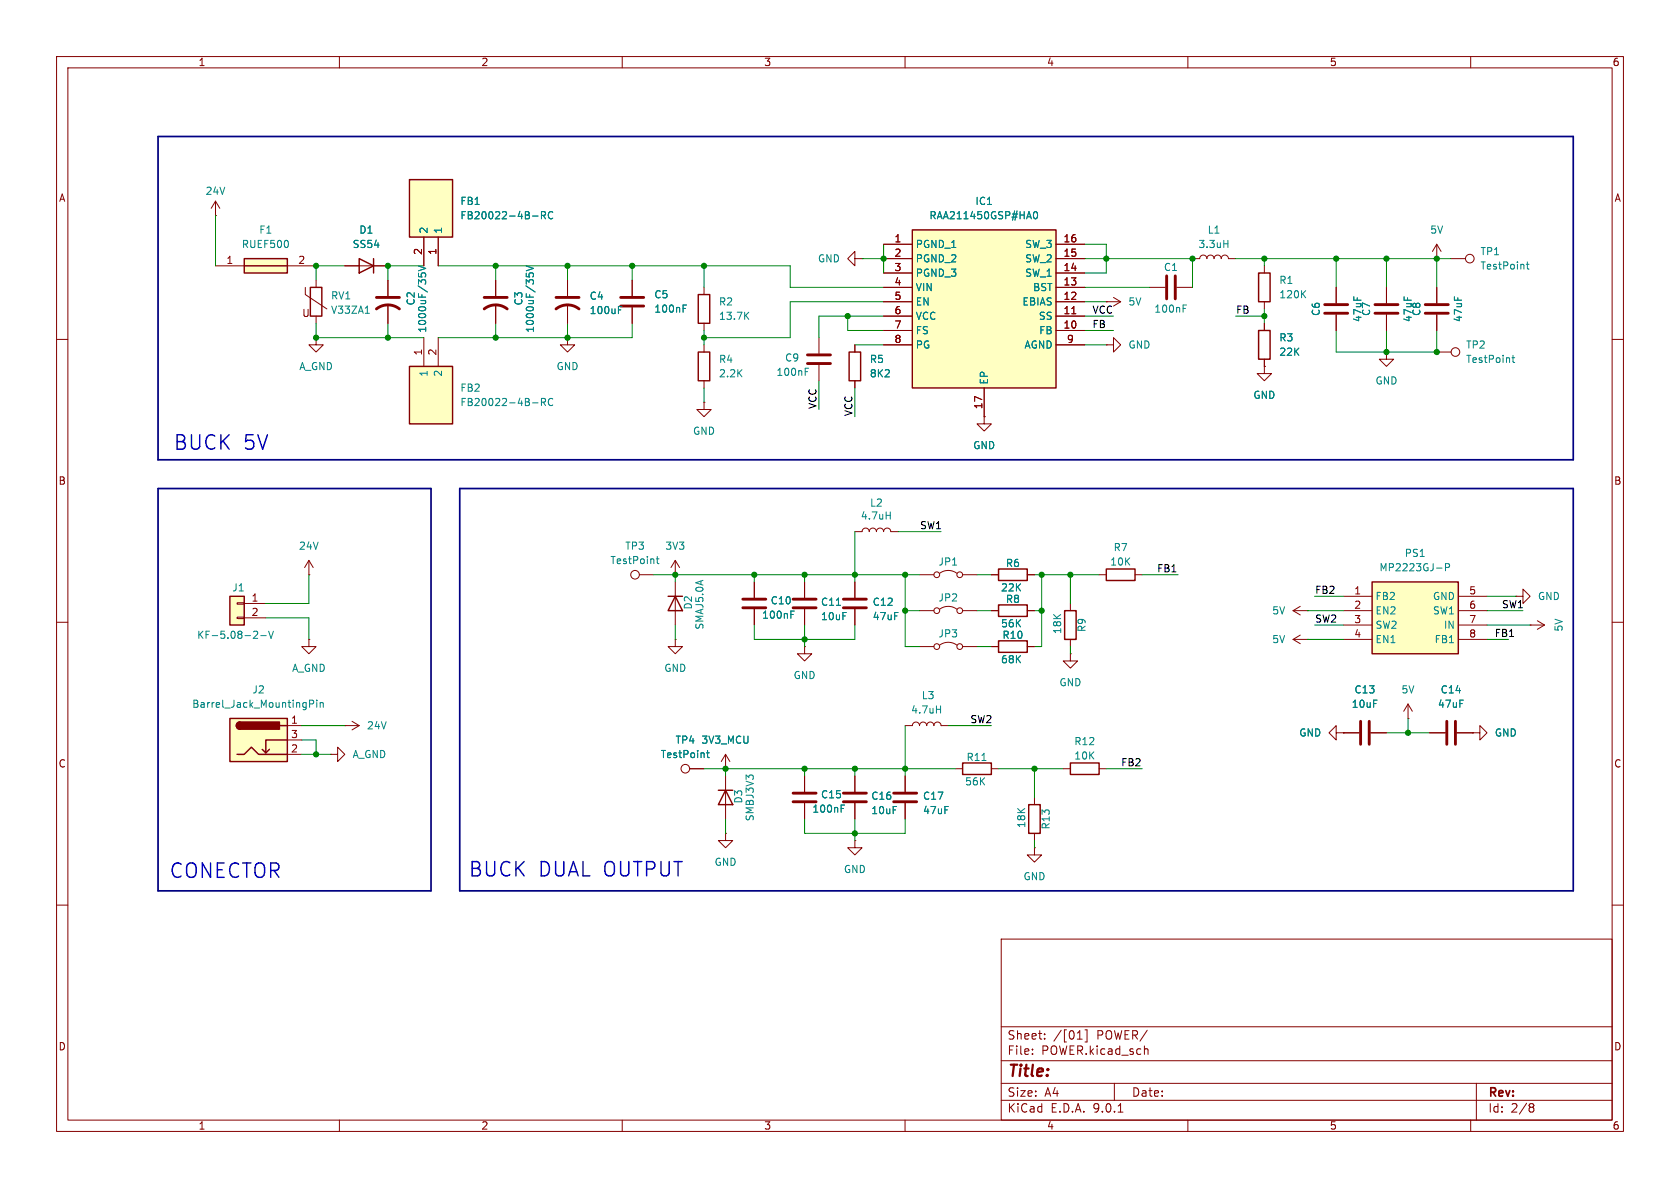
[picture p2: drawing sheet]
<svg xmlns="http://www.w3.org/2000/svg" width="297mm" height="210mm" viewBox="0 0 297 210" stroke-linecap="round" stroke-linejoin="round" font-family="sans-serif">
<path d="M0 0h297v210h-297z" fill="#fff" stroke="#fff" stroke-width=".18"/>
<g fill="none" stroke="#840000" stroke-width=".18">
<path d="M10 10h277v190h-277zM12 12h273v186h-273zM60 10v2M110 10v2M160 10v2M210 10v2M260 10v2M38.1 38.1h.1M38.1 35.6l-.8 1.2M38.1 35.6l.8 1.2M38.1 35.6v2.5M10 60h2"/>
<path d="M124.5 71.1v1.3h1.2l-1.2 1.3-1.3-1.3h1.3M124.5 71.1h.1M124.5 61v1.2M124.5 67.3v1.3M285 60h2M10 110h2M285 110h2M236.2 129.5v-1.2l-1.3 1.2 1.3 1.3v-1.3h1.3M237.5 129.5h.1M10 160h2M177 166h108v32h-108zM285 160h2"/>
<path d="M60 198v2M110 198v2M160 198v2M177 194.5h108M177 191.5h108M177 187.5h108M177 181.5h108M182.5 186.3v.1M182.5 185.5v.1M184.7 183.6v.1M184.7 182.8v.1M190.5 183.7h.8"/>
<path d="M191.8 182.1h.4v2.1h-.4M197 191.5v3M197.7 196.6h.8M202.4 185.5h.5l.1 .9M210 198v2M260 198v2M261 191.5v6.5M270.6 195.1l.4 .1 .2 .2-.3 .3M270.6 195.7h.3M270.9 195.7l.2 .2 .1 .4-.2 .2-.4 .1"/>
</g>
<path d="M123.4 62.2h2.1v5.1h-2.1z" fill="none" stroke="#840000" stroke-width=".25"/>
<path d="M43.2 45.7h7.6v2.6h-7.6z" fill="#ffffc2"/>
<path d="M43.2 45.7h7.6v2.6h-7.6zM43.2 47h7.6" fill="none" stroke="#840000" stroke-width=".25"/>
<path d="M38.1 47h5.1M50.8 47h5.1M87.6 49.5v2.8M87.6 53.8v3.4M142.2 137.2v2.8M151.1 137.2v2.8M142.2 142v2.8M151.1 148.6v1.3h1.3l-1.3 1.2-1.2-1.2h1.2M151.1 148.6h.1M151.1 142v2.8" fill="none" stroke="#840000" stroke-width=".18"/>
<path d="M50.9 42.7v.8M93 48.3v.6M93 47l1.3 .4-1.3 .5M93.5 48.8v-.3l.3-.3 .4 .2 .1 .4M148.7 142.9h.4M148.7 142.3h.6" fill="none" stroke="#008484" stroke-width=".18"/>
<path d="M85.6 54.6a3.3 3.3 0 0 1 4.1 0M85.6 52.6h4.1M140.2 140.2h4.1M140.2 141.7h4.1M149.1 140.2h4.1M149.1 141.7h4.1" fill="none" stroke="#840000" stroke-width=".51"/>
<path d="M40.6 127h10.2v7.6h-10.2z" fill="#ffffc2"/>
<path d="M40.6 127h10.2v7.6h-10.2zM41.9 133.4h1.3l1.2-1.3 1.3 1.3h5.1M42.4 127.6a.64 .64 0 0 0-.6 .7 .64 .64 0 0 0 .6 .6M47.6 132.5l-.6 .6M49.5 128.3h1.3M50.8 130.8h-3.8v2.3l-.6-.6" fill="none" stroke="#840000" stroke-width=".25"/>
<g fill="#840000" stroke="#840000" stroke-width=".25">
<path d="M42 127.8l.4-.2v1.3a.63 .63 0 0 1-.6-.4 .63 .63 0 0 1 .2-.7z"/>
<path d="M42.4 127.6h7v1.3h-7z"/>
</g>
<path d="M50.8 128.3h2.5M50.8 130.8h2.5M50.8 133.4h2.5" fill="none" stroke="#840000" stroke-width=".18"/>
<path d="M54.7 124.4h.6l.2-.2-.1-.3-.7-.1v1.2M56 123.8v.1M56 124.2v.8M56.6 124.2v.8M56.6 124.3l.2-.1 .3 .1v.7" fill="none" stroke="#008484" stroke-width=".18"/>
<path d="M72.4 64.8h7.6v10.1h-7.6z" fill="#ffffc2"/>
<path d="M54.9 50.8h2v5.1h-2zM63.5 45.7l2.5 1.3-2.5 1.3zM66 45.7v2.6M222.5 48.3h2v5h-2zM222.5 58.4h2v5.1h-2zM72.4 64.8h7.6v10.1h-7.6zM150.1 62.2h2v5.1h-2zM118.1 105.4h2.5M119.4 105.4l1.2 2.6h-2.5z" fill="none" stroke="#840000" stroke-width=".25"/>
<g fill="none" stroke="#840000" stroke-width=".18">
<path d="M54 50.8v1.3l3.8 2.5M55.9 59.7v1.3h1.2l-1.2 1.2-1.3-1.2h1.3M55.9 59.7h.1M55.9 49.5v1.3M55.9 55.9v1.3M61 47h7.6M68.6 49.5v2.8M68.6 53.8v3.4M74.9 59.7v5.1M77.5 59.7v5.1M100.3 59.7v1.3h1.3l-1.3 1.2-1.2-1.2h1.2M100.3 59.7h.1"/>
<path d="M100.3 49.5v2.8M100.3 53.8v3.4M111.8 49.5v2.8M111.8 54.4v2.8M151.1 45.7v-1.2l-1.2 1.2 1.2 1.3v-1.3h1.3M152.4 45.7h.1M223.5 47v1.3M223.5 53.3v1.3M223.5 57.2v1.2M151.1 61v1.2M151.1 67.3v1.3M223.5 63.5v1.3"/>
<path d="M113 101.6h2.6M119.4 113v1.3h1.2l-1.2 1.3-1.3-1.3h1.3M119.4 113h.1M119.4 102.9v7.6M58.4 133.4h1.3v-1.3l1.3 1.3-1.3 1.2v-1.2M58.4 133.4h.1M61 128.3h.1M61 128.3h2.5M62.2 127.5l1.3 .8M63.5 128.3l-1.3 .7M121.9 135.9h2.6M128.3 135.9h.1"/>
<path d="M128.3 133.4l-.8 1.2M128.3 133.4l.7 1.2M128.3 133.4v2.5"/>
<circle cx="112.3" cy="101.6" r=".76"/>
<circle cx="121.2" cy="135.9" r=".76"/>
</g>
<g fill="none" stroke="#008484" stroke-width=".18">
<path d="M64.6 55.4h.7M74 48.3v.6M74 47l1.3 .4-1.3 .5M74.5 48.8v-.3l.2-.3 .5 .2 .1 .4M109.3 54.8h.5M109.3 54.2h.6M120.8 54.5h.4M120.8 53.9h.6M230.3 51.9l.5 .7M230.8 51.4l-.7 .7M94.2 71.2h.9M95.7 71.1l.6-.1 .1-.1v-.3l-.7-.2v1.3"/>
<path d="M96 71.1l.4 .6M97.7 70.6a.6 .6 0 0 0-.8 .4 .6 .6 0 0 0 .6 .7l.2-.1M116 98.8h.5M116.2 98.4v1.1l.3 .1M124.9 133.1h.5M125.1 132.7v1l.3 .2"/>
</g>
<path d="M66.5 54.6a3.3 3.3 0 0 1 4.1 0M66.5 52.6h4.1M98.3 54.6a3.3 3.3 0 0 1 4.1 0M98.3 52.6h4.1M109.7 52.6h4.1M109.7 54.1h4.1" fill="none" stroke="#840000" stroke-width=".51"/>
<path d="M72.4 31.8h7.6v10.1h-7.6z" fill="#ffffc2"/>
<path d="M72.4 31.8h7.6v10.1h-7.6zM127 139.7h2.5M128.3 139.7l1.2 2.5h-2.5z" fill="none" stroke="#840000" stroke-width=".25"/>
<g fill="none" stroke="#840000" stroke-width=".18">
<path d="M74.9 41.9v5.1M77.5 41.9v5.1M245.1 62.2v1.3h1.3l-1.3 1.3-1.3-1.3h1.3M245.1 62.2h.1M119.4 99.1l-.8 1.2M119.4 99.1l.7 1.2M119.4 99.1v2.5M119.4 101.6h.1M142.2 102.9v2.8M142.2 107.7v2.8M151.1 102.9v2.8M151.1 107.7v2.8"/>
<path d="M128.3 137.2v7.6M128.3 147.3v1.3h1.2l-1.2 1.3-1.3-1.3h1.3M128.3 147.3h.1"/>
</g>
<path d="M94.2 38.2h.9M95.7 38.1l.6-.1 .1-.2v-.3l-.7-.1v1.3M96 38.1l.4 .6M97.7 37.5a.6 .6 0 0 0-.8 .5 .6 .6 0 0 0 .6 .7l.2-.1M147.9 107h.7" fill="none" stroke="#008484" stroke-width=".18"/>
<path d="M140.2 105.9h4.1M140.2 107.4h4.1M149.1 105.9h4.1M149.1 107.4h4.1" fill="none" stroke="#840000" stroke-width=".51"/>
<path d="M40.6 105.4h2.6v5.1h-2.6z" fill="#ffffc2"/>
<path d="M123.4 52.1h2.1v5.1h-2.1zM40.6 105.4h2.6v5.1h-2.6z" fill="none" stroke="#840000" stroke-width=".25"/>
<g fill="none" stroke="#840000" stroke-width=".18">
<path d="M124.5 50.8v1.3M124.5 57.2v1.2M144.8 59.7v2.8M236.2 50.8v2.8M236.2 55.6v2.8M254 45.7h.1M254 43.2l-.8 1.3M254 43.2l.8 1.3M254 43.2v2.5M254 50.8v2.8M254 55.6v2.8M256.5 45.7h2.6"/>
<path d="M144.8 64.5v2.8M223.5 64.8v1.2h1.3l-1.3 1.3-1.3-1.3h1.3M223.5 64.8h.1M254 62.2h2.5M54.6 99.1l-.8 1.2M54.6 99.1l.8 1.2M54.6 99.1v2.5M151.1 94h1.3a.64 .64 0 0 1 .6-.7 .64 .64 0 0 1 .7 .7 .64 .64 0 0 1 .6-.7 .64 .64 0 0 1 .6 .7 .64 .64 0 0 1 .7-.7 .64 .64 0 0 1 .6 .7 .64 .64 0 0 1 .6-.7 .64 .64 0 0 1 .7 .7h1.2M41.9 106.6h1.3v.2h-1.3zM41.9 109.1h1.3v.2h-1.3zM43.2 106.7h3.8M43.2 109.2h3.8"/>
<path d="M54.6 113v1.3h1.3l-1.3 1.3-1.3-1.3h1.3M54.6 113h.1M54.6 101.6h.1M133.3 102.9v2.8M133.3 107.7v2.8M142.2 114.3v1.3h1.3l-1.3 1.2-1.2-1.2h1.2M142.2 114.3h.1M228.6 108l1.3 .7M228.6 108h2.5M228.6 113l1.3 .8M228.6 113h2.5M229.9 107.2l-1.3 .8"/>
<path d="M229.9 112.3l-1.3 .7M231.1 108h.1M231.1 113h.1M268 105.4h1.2v-1.3l1.3 1.3-1.3 1.3v-1.3M268 105.4h.1M270.5 110.5h.1M270.5 110.5h2.5M271.8 109.7l1.2 .8M273 110.5l-1.2 .8M237.5 129.5h2.8M242.3 129.5h2.8M248.9 127h.1"/>
<path d="M248.9 124.5l-.7 1.2M248.9 124.5l.8 1.2M248.9 124.5v2.5M252.7 129.5h2.8M257.6 129.5h2.7M260.3 129.5h1.3v-1.2l1.3 1.2-1.3 1.3v-1.3M260.3 129.5h.1"/>
<circle cx="259.8" cy="45.7" r=".76"/>
<circle cx="257.3" cy="62.2" r=".76"/>
</g>
<g fill="none" stroke="#008484" stroke-width=".18">
<path d="M131.8 55.7l.6 .8M132.4 55.2l-.8 .7M269.8 46.7h.5M270 46.3v1.1l.3 .2M142.4 65.7h.4M142.4 65.1h.6M267.3 63.2h.5M267.5 62.8v1.1l.3 .2M156.7 91.1h.7M157.4 90.5v1.3M44.9 111.6h.4l.3 .3-.8 .9h.8M46.1 112.4h1"/>
<path d="M47.5 111.6l.4 1.2 .4-1.2M139.8 108.6h.4M139.8 108h.6"/>
</g>
<path d="M234.2 55.4h4.1M234.2 53.8h4.1M252 55.4h4M252 53.8h4M142.7 62.7h4.1M142.7 64.3h4.1M131.3 105.9h4.1M131.3 107.4h4.1M240.5 127.5v4.1M242.1 127.5v4.1M255.8 127.5v4.1M257.3 127.5v4.1" fill="none" stroke="#840000" stroke-width=".51"/>
<path d="M242.6 102.9h15.2v12.7h-15.2z" fill="#ffffc2"/>
<path d="M176.5 106.9h5.1v2.1h-5.1zM176.5 100.6h5.1v2h-5.1zM195.6 100.6h5.1v2h-5.1zM242.6 102.9h15.2v12.7h-15.2zM189.2 134.9h5.1v2h-5.1z" fill="none" stroke="#840000" stroke-width=".25"/>
<g fill="none" stroke="#840000" stroke-width=".18">
<path d="M195.6 53.3h.1M195.6 53.3h2.5M196.8 52.6l1.3 .7M198.1 53.3l-1.3 .8M210.8 45.7h1.3a.64 .64 0 0 1 .6-.6 .64 .64 0 0 1 .7 .6 .64 .64 0 0 1 .6-.6 .64 .64 0 0 1 .6 .6 .64 .64 0 0 1 .7-.6 .64 .64 0 0 1 .6 .6 .64 .64 0 0 1 .6-.6 .64 .64 0 0 1 .7 .6h1.2M174 73.7v1.2h1.3l-1.3 1.3-1.3-1.3h1.3M174 73.7h.1M162.6 108h2.5M162.6 101.6h2.5M166.1 107.7a2.54 2.54 0 0 1 3.1 0M166.1 101.3a2.54 2.54 0 0 1 3.1 0M170.2 108h2.5"/>
<path d="M170.2 101.6h2.5M175.3 108h1.2M175.3 101.6h1.2M181.6 108h1.3M181.6 101.6h1.3M194.3 101.6h1.3M200.7 101.6h1.2M237.5 105.4h5.1M237.5 108h5.1M237.5 110.5h5.1M237.5 113h5.1M257.8 105.4h5.1"/>
<path d="M257.8 108h5.1M257.8 110.5h5.1M257.8 113h5.1M188 135.9h1.2M194.3 135.9h1.3"/>
<circle cx="165.6" cy="108" r=".51"/>
<circle cx="165.6" cy="101.6" r=".51"/>
<circle cx="169.7" cy="108" r=".51"/>
<circle cx="169.7" cy="101.6" r=".51"/>
</g>
<path d="M216.4 43.1h.7M217.1 42.5v1.3M254 100.4h.9M255.5 100.3l.6-.1 .2-.1-.1-.3-.7-.2v1.3" fill="none" stroke="#008484" stroke-width=".18"/>
<path d="M161.3 40.6h25.4v28h-25.4z" fill="#ffffc2"/>
<path d="M161.3 40.6h25.4v28h-25.4zM176.5 113.3h5.1v2h-5.1zM188.2 108h2v5h-2zM170.2 134.9h5.1v2h-5.1zM181.9 142.2h2v5.1h-2z" fill="none" stroke="#840000" stroke-width=".25"/>
<g fill="none" stroke="#840000" stroke-width=".18">
<path d="M61 47h2.5M66 47h2.6M68.6 49.5v2.8M68.6 53.8v3.4M74.9 41.9v5.1M77.5 41.9v5.1M87.6 49.5v2.8M87.6 53.8v3.4M100.3 49.5v2.8M100.3 53.8v3.4M111.8 49.5v2.8M111.8 54.4v2.8"/>
<path d="M156.2 43.2h5.1M156.2 45.7h5.1M156.2 48.3h5.1M156.2 50.8h5.1M156.2 53.3h5.1M156.2 55.9h5.1M156.2 58.4h5.1M186.7 43.2h5.1M186.7 45.7h5.1M186.7 48.3h5.1M186.7 50.8h5.1M186.7 53.3h5.1"/>
<path d="M186.7 55.9h5.1M186.7 58.4h5.1M189.5 55.5h.7M203.2 50.8h2.8M208 50.8h2.8M223.5 57.2v1.2M236.2 50.8v2.8M236.2 55.6v2.8M245.1 50.8v2.8M245.1 55.6v2.8M254 50.8v2.8M254 55.6v2.8"/>
<path d="M151.1 61v1.2M151.1 67.3v1.3M156.2 61h5.1M174 73.7h.1M174 68.6v5.1M186.7 61h5.1M195.6 61h1.2v-1.3l1.3 1.3-1.3 1.2v-1.2M195.6 61h.1M223.5 64.8h.1M223.5 63.5v1.3M133.3 102.9v2.8M133.3 107.7v2.8"/>
<path d="M142.2 102.9v2.8M142.2 107.7v2.8M151.1 102.9v2.8M151.1 107.7v2.8M162.6 114.3h2.5M166.1 114a2.54 2.54 0 0 1 3.1 0M170.2 114.3h2.5M175.3 114.3h1.2M175.3 108h1.2M175.3 101.6h1.2M181.6 114.3h1.3M181.6 108h1.3"/>
<path d="M181.6 101.6h1.3M189.2 115.6v1.2h1.3l-1.3 1.3-1.2-1.3h1.2M189.2 115.6h.1M189.2 106.7v1.3M189.2 113v1.3M121.9 135.9h2.6M128.3 135.9h.1M142.2 137.2v2.8M151.1 137.2v2.8M160 128.3h1.3a.64 .64 0 0 1 .6-.7 .64 .64 0 0 1 .7 .7 .64 .64 0 0 1 .6-.7 .64 .64 0 0 1 .6 .7 .64 .64 0 0 1 .7-.7 .64 .64 0 0 1 .6 .7 .64 .64 0 0 1 .6-.7 .64 .64 0 0 1 .7 .7h1.2M160 137.2v2.8M168.9 135.9h1.3"/>
<path d="M175.3 135.9h1.2M237.5 129.5h.1M237.5 129.5h2.8M242.3 129.5h2.8M252.7 129.5h2.8M257.6 129.5h2.7M260.3 129.5h.1M142.2 142v2.8M151.1 142v2.8M160 142v2.8M182.9 149.9v1.2h1.2l-1.2 1.3-1.3-1.3h1.3M182.9 149.9h.1"/>
<path d="M182.9 141v1.2M182.9 147.3v1.3"/>
<circle cx="165.6" cy="114.3" r=".51"/>
<circle cx="169.7" cy="114.3" r=".51"/>
</g>
<g fill="none" stroke="#008484" stroke-width=".18">
<path d="M94.2 38.2h.9M95.7 38.1l.6-.1 .1-.2v-.3l-.7-.1v1.3M96 38.1l.4 .6M97.7 37.5a.6 .6 0 0 0-.8 .5 .6 .6 0 0 0 .6 .7l.2-.1M182.8 37.5l.2-.1a.68 .68 0 0 1 .4 .6 .68 .68 0 0 1-.4 .7l-.2-.1-.1-.4zM74 48.3v.6M74 47l1.3 .4-1.3 .5M74.5 48.8v-.3l.2-.3 .5 .2 .1 .4M93 48.3v.6M93 47l1.3 .4-1.3 .5M93.5 48.8v-.3l.3-.3 .4 .2 .1 .4M109.3 54.8h.5"/>
<path d="M109.3 54.2h.6M120.8 54.5h.4M120.8 53.9h.6M209.2 54.5h.4M209.2 53.9h.6M139.8 108.6h.4M139.8 108h.6M147.9 107h.7M124.9 133.1h.5M125.1 132.7v1l.3 .2M165.6 125.4h.7M166.3 124.8v1.3"/>
<path d="M173.6 134.4h.7M148.7 142.9h.4M148.7 142.3h.6"/>
</g>
<path d="M206.2 48.8v4M207.8 48.8v4M243.1 55.4h4M243.1 53.8h4M158 140.2h4.1M158 141.7h4.1" fill="none" stroke="#840000" stroke-width=".51"/>
<path d="M27.9 24.1h250.2v57.2h-250.2zM27.9 86.4h48.3v71.1h-48.3zM81.3 86.4h196.8v71.1h-196.8z" fill="none" stroke="#000084" stroke-width=".3"/>
<g fill="none" stroke="#008400" stroke-width=".18">
<path d="M38.1 38.1v8.9M55.9 57.2v2.5h19M61 47h-5.1v2.5M68.6 57.2v2.5M74.9 47h-6.3v2.5M77.5 47h62.2v3.8h16.5M87.6 47v2.5M87.6 57.2v2.5M100.3 47v2.5M100.3 57.2v2.5M111.8 57.2v2.5h-34.3M111.8 47v2.5"/>
<path d="M124.5 47v3.8M124.5 58.4v2.6M149.9 55.9v2.5h6.3M152.4 45.7h3.8M156.2 53.3h-16.5v6.4h-15.2M156.2 55.9h-11.4v3.8M156.2 43.2v5.1M191.8 45.7h19v5.1M191.8 58.4h5M191.8 50.8h11.4M191.8 43.2h3.8v5.1h-3.8M191.8 53.3h3.8"/>
<path d="M191.8 55.9h5M218.4 45.7h38.1M218.4 55.9h5.1M223.5 45.7v1.3M223.5 54.6v2.6M236.2 58.4v3.8h17.8v-3.8M236.2 45.7v5.1M245.1 45.7v5.1M245.1 58.4v3.8M254 45.7v5.1M124.5 68.6v2.5M144.8 67.3v5.1"/>
<path d="M151.1 68.6v5.1M151.1 61h5.1M191.8 61h3.8M151.1 94v8.9M158.7 94h7.7M47 109.2h7.6v3.8M54.6 101.6v5.1h-7.6M115.6 101.6h47M119.4 101.6v1.3M119.4 110.5v2.5M133.3 110.5v2.5h17.8v-2.5M133.3 101.6v1.3"/>
<path d="M142.2 101.6v1.3M142.2 110.5v3.8M160 108h2.6M160 101.6v12.7h2.6M172.7 108h2.6M172.7 114.3h2.6M172.7 101.6h2.6M182.9 108h1.2M182.9 101.6h11.4M184.1 101.6v12.7h-1.2M189.2 101.6v5.1M189.2 114.3v1.3"/>
<path d="M201.9 101.6h6.4M231.1 113h6.4M231.1 108h6.4M232.4 105.4h5.1M232.4 110.5h5.1M262.9 113h3.8M262.9 105.4h5.1M262.9 110.5h7.6M262.9 108h6.3M53.3 130.8h2.6v2.6M53.3 128.3h7.7M53.3 133.4h5.1"/>
<path d="M124.5 135.9h44.4M128.3 135.9v1.3M142.2 135.9v1.3M151.1 135.9v1.3M160 128.3v8.9M167.6 128.3h7.7M176.5 135.9h11.5M182.9 135.9v5.1M195.6 135.9h6.3M245.1 129.5h7.6M248.9 127v2.5M128.3 144.8v2.5"/>
<path d="M142.2 144.8v2.5h17.8v-2.5M151.1 144.8v3.8M182.9 148.6v1.3"/>
</g>
<g fill="#008400" stroke="#008400" stroke-width=".18">
<circle cx="87.6" cy="59.7" r=".46"/>
<circle cx="55.9" cy="47" r=".46"/>
<circle cx="111.8" cy="47" r=".46"/>
<circle cx="100.3" cy="47" r=".46"/>
<circle cx="68.6" cy="59.7" r=".46"/>
<circle cx="68.6" cy="47" r=".46"/>
<circle cx="87.6" cy="47" r=".46"/>
<circle cx="119.4" cy="101.6" r=".46"/>
<circle cx="133.3" cy="101.6" r=".46"/>
<circle cx="124.5" cy="59.7" r=".46"/>
<circle cx="124.5" cy="47" r=".46"/>
<circle cx="151.1" cy="135.9" r=".46"/>
<circle cx="160" cy="135.9" r=".46"/>
<circle cx="142.2" cy="135.9" r=".46"/>
<circle cx="151.1" cy="147.3" r=".46"/>
<circle cx="128.3" cy="135.9" r=".46"/>
<circle cx="55.9" cy="59.7" r=".46"/>
<circle cx="55.9" cy="133.4" r=".46"/>
<circle cx="100.3" cy="59.7" r=".46"/>
<circle cx="245.1" cy="45.7" r=".46"/>
<circle cx="254" cy="45.7" r=".46"/>
<circle cx="245.1" cy="62.2" r=".46"/>
<circle cx="248.9" cy="129.5" r=".46"/>
<circle cx="160" cy="101.6" r=".46"/>
<circle cx="160" cy="108" r=".46"/>
<circle cx="149.9" cy="55.9" r=".46"/>
<circle cx="156.2" cy="45.7" r=".46"/>
<circle cx="184.1" cy="101.6" r=".46"/>
<circle cx="142.2" cy="113" r=".46"/>
<circle cx="151.1" cy="101.6" r=".46"/>
<circle cx="142.2" cy="101.6" r=".46"/>
<circle cx="182.9" cy="135.9" r=".46"/>
<circle cx="189.2" cy="101.6" r=".46"/>
<circle cx="184.1" cy="108" r=".46"/>
<circle cx="195.6" cy="45.7" r=".46"/>
<circle cx="210.8" cy="45.7" r=".46"/>
<circle cx="223.5" cy="45.7" r=".46"/>
<circle cx="223.5" cy="55.9" r=".46"/>
<circle cx="236.2" cy="45.7" r=".46"/>
<circle cx="254" cy="62.2" r=".46"/>
</g>
<g font-size="3.5" fill="#0000c2">
<text x="30.6" y="79.9">BUCK 5V</text>
<text x="29.8" y="155.6">CONECTOR</text>
<text x="82.7" y="155.3">BUCK DUAL OUTPUT</text>
</g>
<text font-size="2.8" fill="#840000" x="178" y="190.9">Title:</text>
<g font-size="2.1" fill="#840000">
<text x="178" y="184">Sheet:</text>
<text x="186.2" y="184">/[01]</text>
<text x="194" y="184">POWER/</text>
<text x="178" y="186.7">File:</text>
<text x="184.1" y="186.7">POWER.kicad_sch</text>
<text x="178" y="196.9">KiCad</text>
<text x="178" y="194.1">Size:</text>
<text x="184.7" y="194.1">A4</text>
<text x="185.7" y="196.9">E.D.A.</text>
<text x="193.3" y="196.9">9.0.1</text>
<text x="200" y="194.1">Date:</text>
<text x="263" y="194.3">Rev:</text>
<text x="263" y="196.9">Id:</text>
<text x="267.1" y="196.9">2/8</text>
</g>
<g font-size="1.8" fill="#840000">
<text x="35" y="11.9">1</text>
<text x="85" y="11.9">2</text>
<text x="135" y="11.9">3</text>
<text x="185" y="11.9">4</text>
<text x="235" y="11.9">5</text>
<text x="285" y="11.9">6</text>
<text x="10.3" y="35.9">A</text>
<text x="285.3" y="35.9">A</text>
<text x="39.9" y="46.7">1</text>
<text x="52.6" y="46.7">2</text>
<text x="74.7" y="45.2" transform="rotate(-90 74.7 45.2)">2</text>
<text x="77.2" y="45.2" transform="rotate(-90 77.2 45.2)">1</text>
<text x="158" y="42.9">1</text>
<text x="158" y="45.5">2</text>
<text x="187.9" y="42.9">16</text>
<text x="187.9" y="45.5">15</text>
<text x="158" y="48">3</text>
<text x="158" y="50.5">4</text>
<text x="158" y="53.1">5</text>
<text x="187.9" y="48">14</text>
<text x="187.9" y="50.5">13</text>
<text x="187.9" y="53.1">12</text>
<text x="53.3" y="56.2">U</text>
<text x="158" y="55.6">6</text>
<text x="158" y="58.2">7</text>
<text x="187.9" y="55.6">11</text>
<text x="187.9" y="58.2">10</text>
<text x="74.7" y="62.9" transform="rotate(-90 74.7 62.9)">1</text>
<text x="77.2" y="62.9" transform="rotate(-90 77.2 62.9)">2</text>
<text x="158" y="60.7">8</text>
<text x="188.5" y="60.7">9</text>
<text x="173.7" y="72.4" transform="rotate(-90 173.7 72.4)">17</text>
<text x="10.3" y="85.9">B</text>
<text x="285.3" y="85.9">B</text>
<text x="44.4" y="106.4">1</text>
<text x="239.3" y="105.2">1</text>
<text x="239.3" y="107.7">2</text>
<text x="259.6" y="105.2">5</text>
<text x="259.6" y="107.7">6</text>
<text x="44.4" y="109">2</text>
<text x="239.3" y="110.2">3</text>
<text x="239.3" y="112.8">4</text>
<text x="259.6" y="110.2">7</text>
<text x="259.6" y="112.8">8</text>
<text x="51.4" y="128">1</text>
<text x="51.4" y="130.6">3</text>
<text x="10.3" y="135.9">C</text>
<text x="51.4" y="133.1">2</text>
<text x="285.3" y="135.9">C</text>
<text x="10.3" y="185.9">D</text>
<text x="285.3" y="185.9">D</text>
<text x="35" y="199.9">1</text>
<text x="85" y="199.9">2</text>
<text x="135" y="199.9">3</text>
<text x="185" y="199.9">4</text>
<text x="235" y="199.9">5</text>
<text x="285" y="199.9">6</text>
</g>
<g font-size="1.8" fill="#008484">
<text x="36.2" y="34.6">24V</text>
<text x="45.7" y="41.5">F1</text>
<text x="63.4" y="41.5">D1</text>
<text x="75.8" y="41.4" transform="rotate(-90 75.8 41.4)">2</text>
<text x="78.3" y="41.4" transform="rotate(-90 78.3 41.4)">1</text>
<text x="81.3" y="36.4">FB1</text>
<text x="81.3" y="39">FB20022-4B-RC</text>
<text x="164.2" y="39">RAA211450GSP#HA0</text>
<text x="172.3" y="36.4">IC1</text>
<text x="213.4" y="41.5">L1</text>
<text x="252.7" y="41.5">5V</text>
<text x="42.7" y="44">RUEF500</text>
<text x="62.2" y="44">SS54</text>
<text x="144.5" y="46.6">GND</text>
<text x="161.8" y="44">PGND_1</text>
<text x="161.8" y="46.6">PGND_2</text>
<text x="181.1" y="44">SW_3</text>
<text x="181.1" y="46.6">SW_2</text>
<text x="211.8" y="44">3.3uH</text>
<text x="261.6" y="45.3">TP1</text>
<text x="261.6" y="47.9">TestPoint</text>
<text x="58.4" y="53.1">RV1</text>
<text x="104.1" y="53.2">C4</text>
<text x="115.6" y="52.9">C5</text>
<text x="161.8" y="49.1">PGND_3</text>
<text x="161.8" y="51.7">VIN</text>
<text x="181.1" y="49.1">SW_1</text>
<text x="182.5" y="51.7">BST</text>
<text x="205.7" y="48.1">C1</text>
<text x="226.1" y="50.4">R1</text>
<text x="226.1" y="52.9">120K</text>
<text x="58.4" y="55.7">V33ZA1</text>
<text x="73.5" y="54.1" transform="rotate(-90 73.5 54.1)">C2</text>
<text x="75.5" y="58.9" transform="rotate(-90 75.5 58.9)">1000uF/35V</text>
<text x="92.6" y="54.1" transform="rotate(-90 92.6 54.1)">C3</text>
<text x="94.6" y="58.9" transform="rotate(-90 94.6 58.9)">1000uF/35V</text>
<text x="104.1" y="55.7">100uF</text>
<text x="115.6" y="55.5">100nF</text>
<text x="127" y="54.2">R2</text>
<text x="127" y="56.7">13.7K</text>
<text x="161.8" y="54.2">EN</text>
<text x="161.8" y="56.7">VCC</text>
<text x="161.8" y="59.3">FS</text>
<text x="180.7" y="54.2">EBIAS</text>
<text x="183.6" y="56.7">SS</text>
<text x="183.6" y="59.3">FB</text>
<text x="199.4" y="54.2">5V</text>
<text x="204" y="55.5">100nF</text>
<text x="233.5" y="56" transform="rotate(-90 233.5 56)">C6</text>
<text x="240.9" y="57" transform="rotate(-90 240.9 57)">47uF</text>
<text x="242.4" y="56" transform="rotate(-90 242.4 56)">C7</text>
<text x="249.8" y="57" transform="rotate(-90 249.8 57)">47uF</text>
<text x="251.3" y="56" transform="rotate(-90 251.3 56)">C8</text>
<text x="258.7" y="57" transform="rotate(-90 258.7 57)">47uF</text>
<text x="52.8" y="65.6">A_GND</text>
<text x="98.3" y="65.6">GND</text>
<text x="127" y="64.4">R4</text>
<text x="138.7" y="64.1">C9</text>
<text x="153.7" y="64.4">R5</text>
<text x="161.8" y="61.8">PG</text>
<text x="181" y="61.8">AGND</text>
<text x="199.4" y="61.8">GND</text>
<text x="226.1" y="60.6">R3</text>
<text x="226.1" y="63.1">22K</text>
<text x="259.1" y="61.8">TP2</text>
<text x="259.1" y="64.4">TestPoint</text>
<text x="75.8" y="66.7" transform="rotate(-90 75.8 66.7)">1</text>
<text x="78.3" y="66.7" transform="rotate(-90 78.3 66.7)">2</text>
<text x="81.3" y="69.4">FB2</text>
<text x="81.3" y="72">FB20022-4B-RC</text>
<text x="127" y="66.9">2.2K</text>
<text x="137.2" y="66.6">100nF</text>
<text x="153.7" y="66.9">8K2</text>
<text x="174.9" y="68.1" transform="rotate(-90 174.9 68.1)">EP</text>
<text x="221.5" y="70.7">GND</text>
<text x="243.1" y="68.2">GND</text>
<text x="122.4" y="77.1">GND</text>
<text x="172" y="79.6">GND</text>
<text x="153.7" y="89.8">L2</text>
<text x="152.1" y="92">4.7uH</text>
<text x="52.8" y="97.4">24V</text>
<text x="107.8" y="99.9">TestPoint</text>
<text x="110.4" y="97.4">TP3</text>
<text x="117.5" y="97.4">3V3</text>
<text x="165.8" y="100.2">JP1</text>
<text x="177.7" y="100.4">R6</text>
<text x="196.2" y="100.2">10K</text>
<text x="196.8" y="97.6">R7</text>
<text x="243.8" y="101.2">MP2223GJ-P</text>
<text x="248.2" y="98.7">PS1</text>
<text x="41" y="104.7">J1</text>
<text x="122.5" y="107.8" transform="rotate(-90 122.5 107.8)">D2</text>
<text x="136.2" y="107">C10</text>
<text x="145" y="107.3">C11</text>
<text x="154.2" y="107.3">C12</text>
<text x="165.8" y="106.5">JP2</text>
<text x="176.9" y="104.7">22K</text>
<text x="177.7" y="106.8">R8</text>
<text x="243.1" y="106.3">FB2</text>
<text x="253.2" y="106.3">GND</text>
<text x="271.8" y="106.3">GND</text>
<text x="34.8" y="113.1">KF-5.08-2-V</text>
<text x="124.6" y="111.4" transform="rotate(-90 124.6 111.4)">SMAJ5.0A</text>
<text x="134.6" y="109.6">100nF</text>
<text x="145" y="109.8">10uF</text>
<text x="154.2" y="109.8">47uF</text>
<text x="165.8" y="112.9">JP3</text>
<text x="176.9" y="111.1">56K</text>
<text x="177.1" y="113.1">R10</text>
<text x="187.8" y="112.2" transform="rotate(-90 187.8 112.2)">18K</text>
<text x="192.1" y="111.8" transform="rotate(-90 192.1 111.8)">R9</text>
<text x="224.8" y="108.8">5V</text>
<text x="224.8" y="113.9">5V</text>
<text x="243.1" y="108.8">EN2</text>
<text x="243.1" y="111.4">SW2</text>
<text x="243.1" y="113.9">EN1</text>
<text x="253.2" y="108.8">SW1</text>
<text x="253.5" y="113.9">FB1</text>
<text x="255.2" y="111.4">IN</text>
<text x="276.5" y="111.7" transform="rotate(-90 276.5 111.7)">5V</text>
<text x="51.5" y="119">A_GND</text>
<text x="117.3" y="119">GND</text>
<text x="176.9" y="117.4">68K</text>
<text x="33.9" y="125.3">Barrel_Jack_MountingPin</text>
<text x="44.5" y="122.8">J2</text>
<text x="140.2" y="120.2">GND</text>
<text x="162.9" y="123.8">L3</text>
<text x="187.2" y="121.5">GND</text>
<text x="238.9" y="125.3">10uF</text>
<text x="239.4" y="122.8">C13</text>
<text x="247.7" y="122.8">5V</text>
<text x="254.1" y="125.3">47uF</text>
<text x="254.6" y="122.8">C14</text>
<text x="64.8" y="129.1">24V</text>
<text x="119.3" y="131.7">TP4</text>
<text x="123.9" y="131.7">3V3_MCU</text>
<text x="161" y="126.3">4.7uH</text>
<text x="189.8" y="131.9">R12</text>
<text x="229.6" y="130.4">GND</text>
<text x="264.2" y="130.4">GND</text>
<text x="62.2" y="134.2">A_GND</text>
<text x="116.7" y="134.2">TestPoint</text>
<text x="170.8" y="134.7">R11</text>
<text x="189.8" y="134.5">10K</text>
<text x="131.4" y="142.1" transform="rotate(-90 131.4 142.1)">D3</text>
<text x="143.5" y="143.9">100nF</text>
<text x="145" y="141.3">C15</text>
<text x="153.9" y="141.6">C16</text>
<text x="163.1" y="141.6">C17</text>
<text x="170.5" y="139">56K</text>
<text x="133.5" y="145.3" transform="rotate(-90 133.5 145.3)">SMBJ3V3</text>
<text x="153.9" y="144.1">10uF</text>
<text x="163.1" y="144.1">47uF</text>
<text x="181.5" y="146.5" transform="rotate(-90 181.5 146.5)">18K</text>
<text x="185.8" y="146.7" transform="rotate(-90 185.8 146.7)">R13</text>
<text x="126.2" y="153.3">GND</text>
<text x="149.1" y="154.5">GND</text>
<text x="180.8" y="155.8">GND</text>
</g>
<g font-size="1.8">
<text x="193" y="55.5">VCC</text>
<text x="193" y="58.1">FB</text>
<text x="218.4" y="55.5">FB</text>
<text x="144.4" y="72.4" transform="rotate(-90 144.4 72.4)">VCC</text>
<text x="150.8" y="73.7" transform="rotate(-90 150.8 73.7)">VCC</text>
<text x="162.6" y="93.6">SW1</text>
<text x="204.5" y="101.3">FB1</text>
<text x="232.4" y="105.1">FB2</text>
<text x="265.4" y="107.6">SW1</text>
<text x="232.4" y="110.1">SW2</text>
<text x="264.2" y="112.7">FB1</text>
<text x="171.4" y="127.9">SW2</text>
<text x="198.1" y="135.5">FB2</text>
</g>
</svg>
